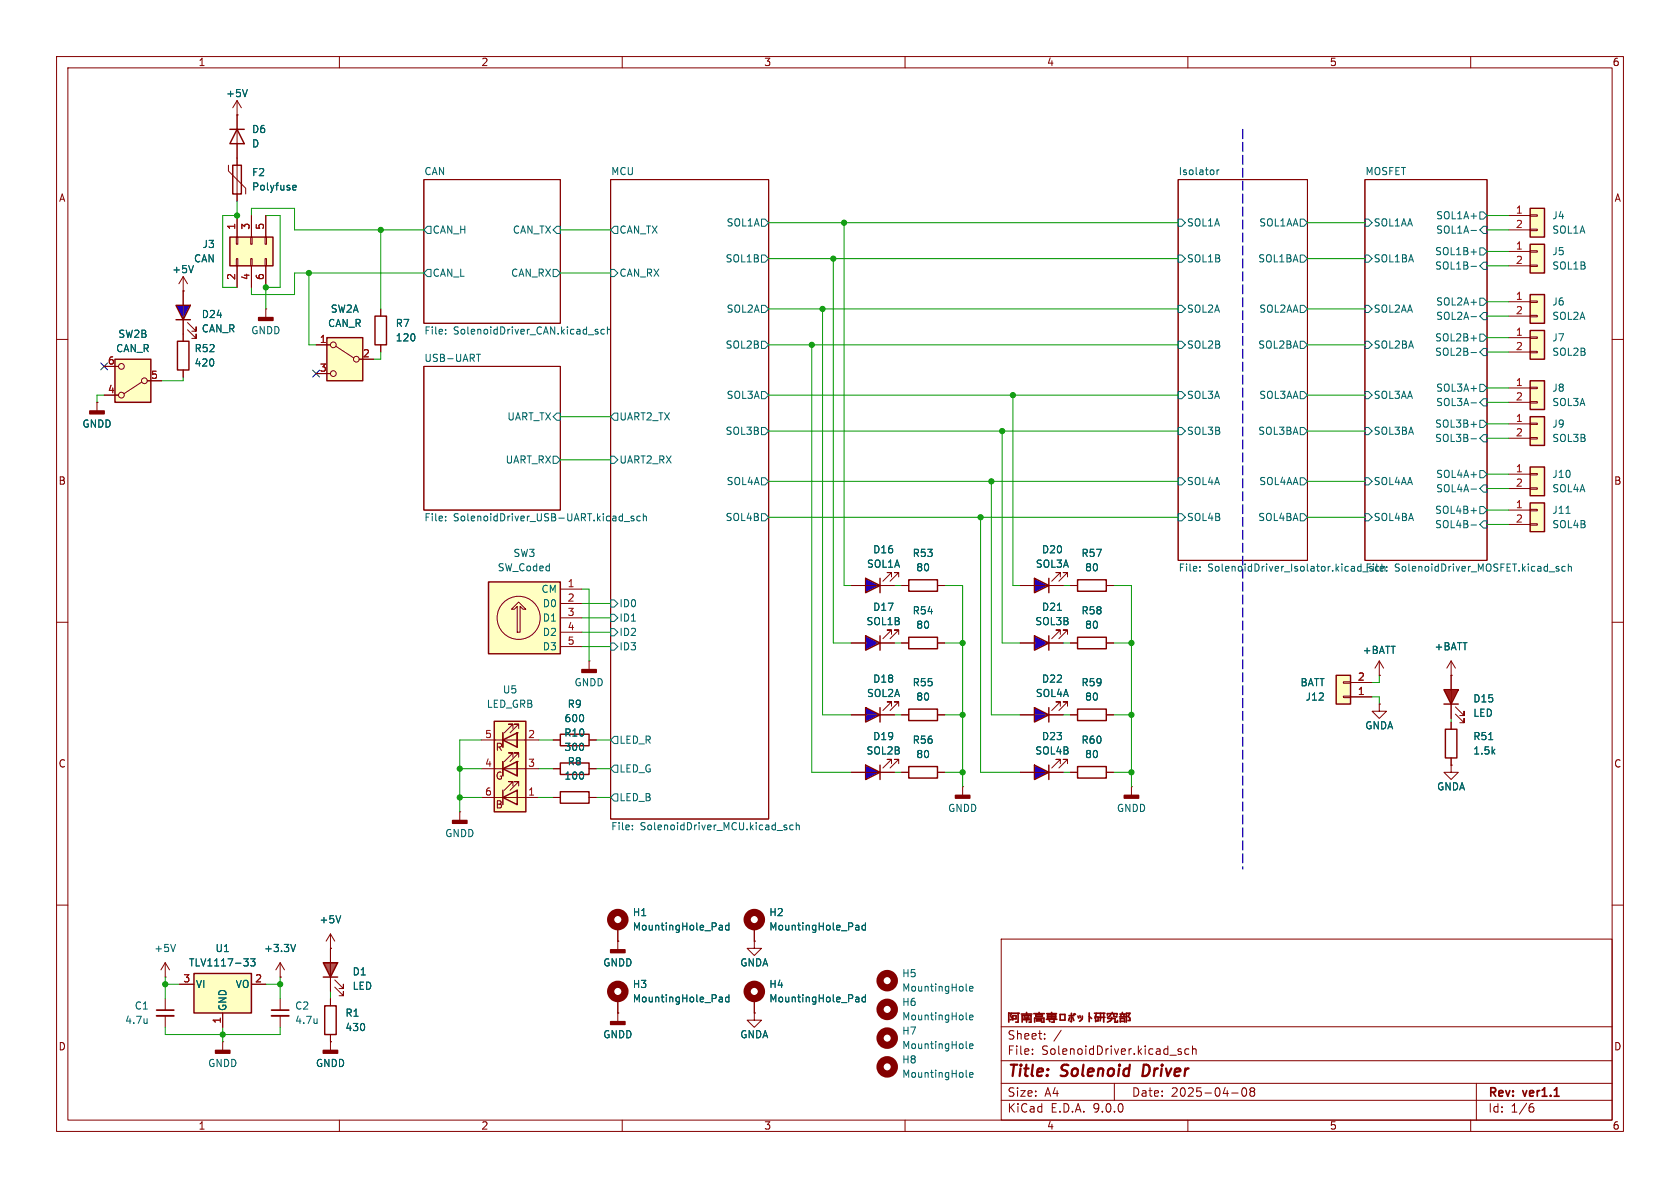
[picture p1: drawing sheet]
<svg xmlns="http://www.w3.org/2000/svg" width="297mm" height="210mm" viewBox="0 0 297 210" stroke-linecap="round" stroke-linejoin="round" font-family="sans-serif">
<g fill="none" stroke="#840000" stroke-width=".18">
<path d="M10 10h277v190h-277zM12 12h273v186h-273zM60 10v2M110 10v2M160 10v2M210 10v2M260 10v2M74.9 31.8h24.2v25.4h-24.2zM107.9 31.8h28v113h-28zM208.3 31.8h22.8v67.3h-22.8zM241.3 31.8h21.6v67.3h-21.6zM32.4 59.1v1.2"/>
<path d="M10 60h2M32.4 65.4v1.3M74.9 64.8h24.2v25.4h-24.2zM285 60h2M10 110h2M285 110h2M10 160h2M49.5 172.7h.1M49.5 170.2l-.7 1.3M49.5 170.2l.8 1.3M49.5 170.2v2.5M58.4 167.6h.1"/>
<path d="M58.4 165.1l-.7 1.3M58.4 165.1l.8 1.3M58.4 165.1v2.5M177 166h108v32h-108zM285 160h2M60 198v2M110 198v2M160 198v2M177 194.5h108M177 191.5h108M177 187.5h108M177 181.5h108"/>
<path d="M182.5 186.3v.1M182.5 185.5v.1M184.7 183.6v.1M184.7 182.8v.1M187.6 182.1l-1.3 2M197 191.5v3M208.2 185.7l.7 .4-.2 .3-.5-.1M208.8 185.5l-.3-.1-.3 .2M210 198v2M210.2 185.5l-.5-.1-.2 .3v.4l.1 .2h.6M210.8 185.5l.2-.1 .4 .1 .1 .9M210.8 184.9v1.5"/>
<path d="M217.7 193.2h1.2M219.7 192.4l.2-.1a.81 .81 0 0 1 .6 .6 .81 .81 0 0 1-.3 .8l-.2 .1a.81 .81 0 0 1-.3-1.4zM221.2 192.9l-.2-.2 .2-.4 .5 .1 .1 .2-.3 .3M221.2 192.9l-.2 .3v.5l.2 .1 .5-.1 .1-.2-.1-.4-.2-.2M221.2 192.9h.3M260 198v2M261 191.5v6.5M270.6 195.7h.4l.2 .3-.1 .5-.5 .1M271 195.1l-.4 .1"/>
</g>
<path d="M202.2 188.2l-.2 2h.4" fill="none" stroke="#840000" stroke-width=".4"/>
<g fill="none" stroke="#840000" stroke-width=".3">
<path d="M178.3 179v1.7M178.3 179.1h.5l-.2 .4M178.7 179.6l.1 .4M179 179.1h1.2M180 179.1v1.6h-.4M180.6 179.3h1.8M181 180h1M181.1 179.7l.1 .1M181.5 179v.5M181.5 180v.7M181.8 179.7l-.1 .3M182.8 179.2h1.8"/>
<path d="M183.1 179.4h1.2v.3h-1.2zM183.7 179v.2M185.1 179.2h1.7M185.2 179.4h1.4v.6h-1.4zM185.2 179.7h1.4M185.9 179v1M186.3 180v.7h-.4M187.4 179.3h.9v1h-.9zM189 179.5h.8M189.1 179.8l-.2 .6M189.4 179.1v1.5l-.2-.1M189.6 179.8l.2 .6"/>
<path d="M189.8 179.3l.1 .1M190 179.2l.1 .1M190.6 179.6l.1 .4M190.9 179.5l.1 .4M191.3 179.6a.77 .77 0 0 1-.5 .9M192.6 179.7l.4 .3M192.6 179v1.6M193.5 179.1h.7M193.6 179.8h.5v.7h-.4M193.7 179.5v1.1M193.8 179.1l-.2 .9M194.3 179.8h1"/>
<path d="M194.3 179.1h1M194.6 179.1l-.1 1.4M195.1 179.1v1.6M196.4 179.2l-.3 .5-.3 .1M196.6 179.8l-.1 .5-.7 .4M196.6 179v.2M196.9 179.2v.5l.5 .1v-.2M197.5 179.4v-.2h-1.7v.3M197.9 179.8h1.1M198 179.3h.9M198.1 179.4l.1 .2M198.4 179v.3"/>
<path d="M198.8 179.3l-.2 .4M178.6 180.3h.2M179.1 180.1h.5v-.6h-.5v.8M180.7 180.7v-1.2h1.6v1.2h-.4M180.9 180.3h1.2M182.9 180.7v-.7h1.7v.7h-.5M183.3 180.2h.8v.3h-.8zM185 180.2h1.8M185.5 180.4l.1 .2M195.8 180h1.3v.7M197.6 180.4v.3h-.5M198.1 180.7v-.7h.7v.7"/>
<path d="M198.1 180.5h.7M199.4 180.4h.4l-.1-.5-.3-.2 .4-.6h-.7v1.6"/>
</g>
<g fill="none" stroke="#006464" stroke-width=".18">
<path d="M134.6 38.7h.7l.6 .7-.6 .6h-.7zM208.3 38.7h.6l.6 .7-.6 .6h-.6zM215.2 30v.9M215.5 30l-.3 .3M229.9 38.7h.6l.6 .7-.6 .6h-.6zM241.3 38.7h.6l.7 .7-.7 .6h-.6zM261.6 37.5h.7l.6 .6-.6 .6h-.7zM75.6 40h.6v1.3h-.6l-.7-.7zM75.6 47.6h.6v1.3h-.6l-.7-.6zM78.8 58.9v.2M78.8 58.3v.1M97.8 47.6h.6l.7 .7-.7 .6h-.6z"/>
<path d="M98.4 40h.7v1.3h-.7l-.6-.7zM105.3 58.6l.4 .1 .1 .2-.2 .2-.4-.1M105.3 58.3h.4M106.8 58.3l-.3-.1-.3 .3 .2 .5h.4M107.4 58.3l.2-.1 .3 .1v.8M107.4 57.8v1.3M107.9 47.6h.7l.6 .7-.6 .6h-.7zM107.9 40.6l.7-.6h.6v1.3h-.6zM134.6 45.1h.7l.6 .6-.6 .7h-.7zM134.6 54h.7l.6 .6-.6 .6h-.7zM208.3 45.1h.6l.6 .6-.6 .7h-.6zM208.3 54h.6l.6 .6-.6 .6h-.6z"/>
<path d="M229.9 45.1h.6l.6 .6-.6 .7h-.6zM229.9 54h.6l.6 .6-.6 .6h-.6zM241.3 45.1h.6l.7 .6-.7 .7h-.6zM241.3 54h.6l.7 .6-.7 .6h-.6zM260.1 40.7h.9M260.1 44.5h.9M260.1 47.1h.9M260.1 56h.9M260.1 59.8h.9M261.6 43.8h.7l.6 .7-.6 .6h-.7zM261.6 52.7h.7l.6 .6-.6 .7h-.7zM261.6 59.1h.7l.6 .6-.6 .6h-.7z"/>
<path d="M262.3 40h.6v1.3h-.6l-.7-.7zM262.3 46.4h.6v1.2h-.6l-.7-.6zM262.3 55.2h.6v1.3h-.6l-.7-.6zM84.2 62.6h.7M84.6 62.6v1.3M97.8 73.7l.6-.7h.7v1.3h-.7zM108.6 73h.6v1.3h-.6l-.7-.6zM134.6 60.3h.7l.6 .7-.6 .6h-.7zM134.6 69.2h.7l.6 .7-.6 .6h-.7zM134.6 75.6h.7l.6 .6-.6 .6h-.7zM208.3 60.3h.6l.6 .7-.6 .6h-.6zM208.3 69.2h.6l.6 .7-.6 .6h-.6z"/>
<path d="M208.3 75.6h.6l.6 .6-.6 .6h-.6zM229.9 60.3h.6l.6 .7-.6 .6h-.6zM229.9 69.2h.6l.6 .7-.6 .6h-.6zM229.9 75.6h.6l.6 .6-.6 .6h-.6zM241.3 60.3h.6l.7 .7-.7 .6h-.6zM241.3 69.2h.6l.7 .7-.7 .6h-.6zM241.3 75.6h.6l.7 .6-.7 .6h-.6zM260.1 62.3h.9M260.1 71.2h.9M260.1 75h.9M260.1 77.6h.9M261.6 67.9h.7l.6 .7-.6 .6h-.7z"/>
<path d="M261.6 74.3h.7l.6 .6-.6 .7h-.7zM262.3 61.6h.6v1.3h-.6l-.7-.7zM262.3 70.5h.6v1.3h-.6l-.7-.7zM262.3 76.8h.6v1.3h-.6l-.7-.6zM78.8 91.3v.1M78.8 92v.1M97.8 80.6h.6l.7 .7-.7 .6h-.6zM107.9 80.6h.7l.6 .7-.6 .6h-.7zM110.3 92.2h1M112 91.3l-.3-.1-.1 .2v.2l.4 .1v.3h-.4M113.2 91.3l-.4-.1-.2 .3 .1 .5h.5M113.7 91.4l.2-.2 .3 .1 .1 .8"/>
<path d="M113.7 90.8v1.3M134.6 84.5h.7l.6 .6-.6 .6h-.7zM134.6 90.8h.7l.6 .6-.6 .7h-.7zM208.3 84.5h.6l.6 .6-.6 .6h-.6zM208.3 90.8h.6l.6 .6-.6 .7h-.6zM229.9 84.5h.6l.6 .6-.6 .6h-.6zM229.9 90.8h.6l.6 .6-.6 .7h-.6zM241.3 84.5h.6l.7 .6-.7 .6h-.6zM241.3 90.8h.6l.7 .6-.7 .7h-.6zM260.1 86.5h.9M260.1 90.3h.9M260.1 92.8h.9"/>
<path d="M261.6 83.2h.7l.6 .6-.6 .7h-.7zM261.6 89.5h.7l.6 .7-.6 .6h-.7zM262.3 85.7h.6v1.3h-.6l-.7-.6zM262.3 92.1h.6v1.2h-.6l-.7-.6zM277.3 99.7v1.3M107.9 106h.7l.6 .7-.6 .6h-.7zM107.9 108.6h.7l.6 .6-.6 .7h-.7zM107.9 111.1h.7l.6 .7-.6 .6h-.7zM107.9 113.7h.7l.6 .6-.6 .6h-.7zM212.1 100.8v.2M212.1 100.2v.1M245.1 100.8v.2"/>
<path d="M245.1 100.2v.1M275.3 100.5l.3 .1v.2l-.2 .2h-.2M275.3 100.1l.3 .1M276.7 100.2l-.3-.1-.3 .3 .1 .5h.5M277.3 100.2l.1-.1 .3 .1 .1 .8M107.9 135.9l.7-.6h.6v1.2h-.6zM108.6 130.2h.6v1.2h-.6l-.7-.6zM107.9 141l.7-.7h.6v1.3h-.6zM111.8 146.6v.1M111.8 145.9v.1M138.6 146.1l.5 .3-.1 .3-.4-.1M139.1 145.9l-.3-.1-.2 .2"/>
<path d="M140.2 145.9l-.3-.1-.3 .3 .1 .5h.5M140.8 146l.1-.2 .4 .1v.8M140.8 145.4v1.3M52.3 166.9l-.5 1.3M60.2 161.9l-.4 1.2"/>
</g>
<path d="M31.4 60.3h2v5.1h-2z" fill="none" stroke="#840000" stroke-width=".25"/>
<path d="M20.3 63.5h6.4v7.6h-6.4z" fill="#ffffc2"/>
<g fill="none" stroke="#840000" stroke-width=".18">
<path d="M17.1 71.1h.1M17.1 71.1v1.5M18.4 69.9h2.6M18.4 64.8h2.6M25 67.6l-3.1 2M26 67.3h2.6M109.2 166.4h.1M109.2 166.4v1.5"/>
<circle cx="21.5" cy="64.8" r=".51"/>
<circle cx="21.5" cy="69.9" r=".51"/>
<circle cx="25.5" cy="67.3" r=".51"/>
</g>
<path d="M20.3 63.5h6.4v7.6h-6.4z" fill="none" stroke="#840000" stroke-width=".25"/>
<g fill="#840000" stroke="#840000" stroke-width=".25">
<path d="M15.9 72.6h2.5v.6h-2.5z"/>
<path d="M107.9 167.9h2.6v.5h-2.6z"/>
</g>
<path d="M57.1 170.2h2.6l-1.3 2.5z" fill="#ee7800"/>
<path d="M58.4 167.6v7.7M59.2 174.5l1.5 1.5v-.7v.7h-.8M59.2 173.2l1.5 1.6v-.8v.8h-.8" fill="none" stroke="#840000" stroke-width=".18"/>
<path d="M57.1 170.2h2.6l-1.3 2.5zM57.1 172.7h2.6" fill="none" stroke="#840000" stroke-width=".25"/>
<path d="M86.4 102.9h12.7v12.7h-12.7z" fill="#ffffc2"/>
<path d="M86.4 102.9h12.7v12.7h-12.7z" fill="none" stroke="#840000" stroke-width=".25"/>
<g fill="none" stroke="#840000" stroke-width=".18">
<path d="M90.4 107.7l1.3-1.3 1.3 1.3h-.5l-.6-.5v4.6h-.5v-4.6l-.5 .5zM99.1 104.1h3.8M99.1 106.7h3.8M99.1 109.2h3.8M99.1 111.8h3.8M99.1 114.3h3.8"/>
<circle cx="91.7" cy="109.2" r="3.8"/>
</g>
<path d="M182.9 135.3l2.5 1.2-2.5 1.3z" fill="#00f"/>
<path d="M170.2 139.1h.1M170.2 139.1v1.5M180.3 136.5h7.7M187.5 135v-.8h-.8h.8l-1.6 1.6M188.7 135v-.8h-.7h.7l-1.5 1.6M29.2 172.7h.1M29.2 170.2l-.8 1.3M29.2 170.2l.8 1.3M29.2 170.2v2.5" fill="none" stroke="#840000" stroke-width=".18"/>
<path d="M182.9 135.3l2.5 1.2-2.5 1.3zM185.4 135.3v2.5" fill="none" stroke="#840000" stroke-width=".25"/>
<path d="M168.9 140.6h2.5v.5h-2.5z" fill="#840000" stroke="#840000" stroke-width=".25"/>
<path d="M31 166.9l-.4 1.3" fill="none" stroke="#006464" stroke-width=".18"/>
<path d="M34.3 172.1h10.1v7h-10.1z" fill="#ffffc2"/>
<path d="M34.3 172.1h10.1v7h-10.1z" fill="none" stroke="#840000" stroke-width=".25"/>
<path d="M47 54.6h.1M47 54.6v1.5M31.7 174h2.6M39.4 179.1v2.5M44.4 174h2.6M109.2 179.1h.1M109.2 163.8v2.6M109.2 179.1v1.5M133.3 176.5v2.6" fill="none" stroke="#840000" stroke-width=".18"/>
<g fill="none" stroke="#006464" stroke-width=".18">
<path d="M43.1 169.5h.8l-.4 .5 .3 .1 .1 .4-.3 .3h-.3M44.3 169.5h.8l-.4 .5 .3 .1v.5l-.2 .2-.5-.2M127.3 163.6h.4v.8M127.7 164.3l-.4 .1M127.7 163.9h-.4M128.9 163.6h-.4l-.2 .2 .1 .5h.5M128.9 163.1v1.3M151.4 176.3h.4v.8M151.8 177l-.4 .1M151.8 176.6h-.4M153 176.3h-.4l-.2 .2 .1 .5h.5M153 175.8v1.3"/>
<path d="M170.8 190.3l.2 .1M170.8 185.2l.2 .2M171.4 190l.6-.1v-.2l-.4-.1-.2 .2 .1 .6h.5M171.4 184.9l.6-.1v-.2l-.4-.1-.2 .2 .1 .6h.5"/>
</g>
<g fill="none" stroke="#840000" stroke-width="1.3">
<circle cx="109.2" cy="162.6" r="1.27"/>
<circle cx="133.3" cy="175.3" r="1.27"/>
<circle cx="156.8" cy="188.6" r="1.27"/>
<circle cx="156.8" cy="183.5" r="1.27"/>
</g>
<g fill="#840000" stroke="#840000" stroke-width=".25">
<path d="M107.9 180.6h2.6v.5h-2.6z"/>
<path d="M45.7 56.1h2.6v.5h-2.6z"/>
</g>
<path d="M87.4 127.5h5.6v16h-5.6z" fill="#ffffc2"/>
<path d="M87.4 127.5h5.6v16h-5.6zM88.9 130.8l2.5-1.3v2.6zM88.9 135.9l2.5-1.3v2.6zM88.9 129.5v2.6M88.9 134.6v2.6M88.9 139.7v2.5M88.9 141l2.5-1.3v2.5z" fill="none" stroke="#840000" stroke-width=".25"/>
<g fill="none" stroke="#840000" stroke-width=".18">
<path d="M32.4 51.4h.1M32.4 48.9l-.8 1.3M32.4 48.9l.7 1.3M32.4 48.9v2.5M85.1 130.8h10.1M85.1 135.9h10.1M88.9 129.5v2.6M88.9 134.6v2.6M90.7 128.8v-.8h-.8h.8l-1.5 1.5M90.7 133.9v-.8h-.8h.8l-1.5 1.5M90.7 138.9v-.7h-.8h.8l-1.5 1.5M91.4 129.5h.1"/>
<path d="M91.4 129.5v2.6zM91.4 134.6h.1M91.4 134.6v2.6zM91.7 128.8v-.8h-.8h.8l-1.5 1.5M91.7 133.9v-.8h-.8h.8l-1.5 1.5M91.7 138.9v-.7h-.8h.8l-1.5 1.5M85.1 141h10.1M133.3 166.4v1.2h1.3l-1.3 1.3-1.2-1.3h1.2M133.3 166.4h.1"/>
</g>
<circle cx="156.8" cy="173.4" r="1.27" fill="none" stroke="#840000" stroke-width="1.3"/>
<path d="M34.2 46.9l-.4 1.3M170.8 175l.2 .2M171.4 174.8l.6-.1v-.3h-.4l-.2 .1 .1 .6h.5" fill="none" stroke="#006464" stroke-width=".18"/>
<path d="M40.6 41.9h7.7v5.1h-7.7z" fill="#ffffc2"/>
<path d="M40.6 41.9h7.7v5.1h-7.7z" fill="none" stroke="#840000" stroke-width=".25"/>
<path d="M41.9 38.1v3.8M44.4 38.1v3.8M47 38.1v3.8M41.8 41.9h.2v1.3h-.2zM41.8 45.7h.2v1.3h-.2zM41.9 47v3.8M44.3 41.9h.3v1.3h-.3zM44.3 45.7h.3v1.3h-.3zM44.4 47v3.8M46.9 41.9h.2v1.3h-.2zM46.9 45.7h.2v1.3h-.2zM47 47v3.8" fill="none" stroke="#840000" stroke-width=".18"/>
<path d="M31.1 54h2.6l-1.3 2.5z" fill="#00f"/>
<g fill="none" stroke="#840000" stroke-width=".18">
<path d="M41.9 17.8v17.8M41.9 17.8l-.8 1.3M41.9 17.8l.8 1.3M40.4 29.2v1l3 3.1v1M41.9 20.3h.1M32.4 51.4v7.7M33.1 58.3l1.6 1.5v-.7v.7h-.8M33.1 57l1.6 1.5v-.7v.7h-.8M97.8 130.8h1.3M104.1 130.8h1.3M243.8 124.5v1.2h1.3l-1.3 1.3-1.2-1.3h1.2M243.8 124.5h.1"/>
<path d="M81.3 143.5h.1M81.3 143.5v1.5M97.8 141h1.3M104.1 141h1.3M133.3 163.8v2.6"/>
</g>
<path d="M40.6 22.9h2.6M41.1 29.2h1.6v5.1h-1.6zM41.9 22.9l1.3 2.5h-2.6zM31.1 54h2.6l-1.3 2.5zM31.1 56.5h2.6M99.1 129.8h5v2h-5zM99.1 140h5v2h-5z" fill="none" stroke="#840000" stroke-width=".25"/>
<path d="M43.7 15.8l-.4 1.3M51.8 33.4l.1 .2 .4-.1M51.8 32.9l.1-.1h.3l.2 .1v.2l-.6 .1M151.4 163.6h.4v.8M151.8 164.3l-.4 .1M151.8 163.9h-.4M153 163.6h-.4l-.2 .2 .1 .5h.5M153 163.1v1.3M171.4 179.9l.6-.2v-.2l-.4-.1-.2 .2 .1 .6h.5M170.8 180.1l.2 .2" fill="none" stroke="#006464" stroke-width=".18"/>
<g fill="none" stroke="#840000" stroke-width="1.3">
<circle cx="133.3" cy="162.6" r="1.27"/>
<circle cx="156.8" cy="178.4" r="1.27"/>
</g>
<path d="M80 145h2.5v.5h-2.5z" fill="#840000" stroke="#840000" stroke-width=".25"/>
<path d="M57.8 59.7h6.3v7.6h-6.3z" fill="#ffffc2"/>
<g fill="none" stroke="#840000" stroke-width=".18">
<path d="M67.3 54.6v1.3M55.9 61h2.5M55.9 66h2.5M59.4 61.2l3.1 2M63.5 63.5h2.5M67.3 61v1.2M104.1 116.8h.1M104.1 116.8v1.6M97.8 135.9h1.3M104.1 135.9h1.3M189.2 136.5h1.3M189.2 126.4h1.3"/>
<path d="M195.6 136.5h1.2M195.6 126.4h1.2M200 139.1h.1M200 139.1v1.5M29.2 176.5v2.1M29.2 179.6v2M49.5 176.5v2.1M49.5 179.6v2M58.4 176.5v1.3M133.3 179.1v1.2h1.3l-1.3 1.3-1.2-1.3h1.2M133.3 179.1h.1M58.4 184.2h.1"/>
<path d="M58.4 182.9v2.8"/>
<circle cx="58.9" cy="66" r=".51"/>
<circle cx="58.9" cy="61" r=".51"/>
<circle cx="63" cy="63.5" r=".51"/>
</g>
<path d="M57.8 59.7h6.3v7.6h-6.3zM66.3 55.9h2v5.1h-2zM99.1 134.9h5v2h-5zM190.5 135.5h5.1v2h-5.1zM190.5 125.3h5.1v2.1h-5.1zM57.4 177.8h2v5.1h-2z" fill="none" stroke="#840000" stroke-width=".25"/>
<path d="M27.7 178.6h3M48 178.6h3.1" fill="none" stroke="#840000" stroke-width=".3"/>
<path d="M27.7 179.6h3M48 179.6h3.1" fill="none" stroke="#840000" stroke-width=".33"/>
<path d="M26 180.1v.8M26 180.8l-.1 .1M56.1 180.1v.8M56.1 180.8l-.1 .1" fill="none" stroke="#006464" stroke-width=".18"/>
<g fill="#840000" stroke="#840000" stroke-width=".25">
<path d="M57.1 185.7h2.6v.5h-2.6z"/>
<path d="M102.9 118.4h2.5v.5h-2.5z"/>
<path d="M198.8 140.6h2.5v.5h-2.5z"/>
</g>
<path d="M182.9 125.1l2.5 1.3-2.5 1.2z" fill="#00f"/>
<path d="M180.3 126.4h7.7M187.5 124.8v-.7h-.8h.8l-1.6 1.5M188.7 124.8v-.7h-.7h.7l-1.5 1.5" fill="none" stroke="#840000" stroke-width=".18"/>
<path d="M182.9 125.1l2.5 1.3-2.5 1.2zM185.4 125.1v2.5" fill="none" stroke="#840000" stroke-width=".25"/>
<path d="M182.9 102.2l2.5 1.3-2.5 1.3z" fill="#00f"/>
<path d="M180.3 103.5h7.7M187.5 102v-.8h-.8h.8l-1.6 1.5M188.7 102v-.8h-.7h.7l-1.5 1.5" fill="none" stroke="#840000" stroke-width=".18"/>
<path d="M182.9 102.2l2.5 1.3-2.5 1.3zM185.4 102.2v2.6" fill="none" stroke="#840000" stroke-width=".25"/>
<path d="M182.9 112.4l2.5 1.3-2.5 1.2z" fill="#00f"/>
<path d="M180.3 113.7h7.7M187.5 112.1v-.7h-.8h.8l-1.6 1.5M188.7 112.1v-.7h-.7h.7l-1.5 1.5M189.2 113.7h1.3M189.2 103.5h1.3M195.6 113.7h1.2M195.6 103.5h1.2M39.4 184.2h.1M39.4 184.2v1.5" fill="none" stroke="#840000" stroke-width=".18"/>
<path d="M182.9 112.4l2.5 1.3-2.5 1.2zM185.4 112.4v2.5M190.5 102.5h5.1v2h-5.1zM190.5 112.6h5.1v2.1h-5.1z" fill="none" stroke="#840000" stroke-width=".25"/>
<path d="M186.9 107.9h.8" fill="none" stroke="#006464" stroke-width=".18"/>
<path d="M38.1 185.7h2.5v.5h-2.5z" fill="#840000" stroke="#840000" stroke-width=".25"/>
<path d="M270.5 52.1h2.5v5.1h-2.5z" fill="#ffffc2"/>
<path d="M270.5 52.1h2.5v5.1h-2.5z" fill="none" stroke="#840000" stroke-width=".25"/>
<path d="M266.7 53.3h3.8M266.7 55.9h3.8M270.5 53.2h1.3v.3h-1.3zM270.5 55.8h1.3v.2h-1.3z" fill="none" stroke="#840000" stroke-width=".18"/>
<path d="M270.5 58.4h2.5v5.1h-2.5z" fill="#ffffc2"/>
<path d="M270.5 58.4h2.5v5.1h-2.5z" fill="none" stroke="#840000" stroke-width=".25"/>
<path d="M266.7 59.7h3.8M270.5 59.6h1.3v.2h-1.3zM266.7 62.2h3.8M270.5 62.1h1.3v.3h-1.3zM109.2 176.5v2.6" fill="none" stroke="#840000" stroke-width=".18"/>
<circle cx="109.2" cy="175.3" r="1.27" fill="none" stroke="#840000" stroke-width="1.3"/>
<path d="M127.3 176.3h.4v.8M127.7 177l-.4 .1M127.7 176.6h-.4M128.9 176.3h-.4l-.2 .2 .1 .5h.5M128.9 175.8v1.3" fill="none" stroke="#006464" stroke-width=".18"/>
<path d="M270.5 67.3h2.5v5.1h-2.5z" fill="#ffffc2"/>
<path d="M270.5 67.3h2.5v5.1h-2.5z" fill="none" stroke="#840000" stroke-width=".25"/>
<path d="M266.7 68.6h3.8M266.7 71.1h3.8M270.5 68.5h1.3v.2h-1.3zM270.5 71h1.3v.2h-1.3z" fill="none" stroke="#840000" stroke-width=".18"/>
<path d="M270.5 73.7h2.5v5h-2.5z" fill="#ffffc2"/>
<path d="M270.5 73.7h2.5v5h-2.5z" fill="none" stroke="#840000" stroke-width=".25"/>
<path d="M266.7 74.9h3.8M266.7 77.5h3.8M270.5 74.8h1.3v.3h-1.3zM270.5 77.3h1.3v.3h-1.3z" fill="none" stroke="#840000" stroke-width=".18"/>
<path d="M270.5 82.6h2.5v5h-2.5z" fill="#ffffc2"/>
<path d="M270.5 82.6h2.5v5h-2.5z" fill="none" stroke="#840000" stroke-width=".25"/>
<path d="M266.7 83.8h3.8M266.7 86.4h3.8M270.5 83.7h1.3v.2h-1.3zM270.5 86.2h1.3v.3h-1.3z" fill="none" stroke="#840000" stroke-width=".18"/>
<path d="M270.5 88.9h2.5v5.1h-2.5z" fill="#ffffc2"/>
<path d="M270.5 88.9h2.5v5.1h-2.5z" fill="none" stroke="#840000" stroke-width=".25"/>
<path d="M266.7 90.2h3.8M266.7 92.7h3.8M270.5 90h1.3v.3h-1.3zM270.5 92.6h1.3v.2h-1.3z" fill="none" stroke="#840000" stroke-width=".18"/>
<path d="M276.9 90.7h.7" fill="none" stroke="#006464" stroke-width=".18"/>
<path d="M270.5 36.8h2.5v5.1h-2.5z" fill="#ffffc2"/>
<path d="M270.5 36.8h2.5v5.1h-2.5z" fill="none" stroke="#840000" stroke-width=".25"/>
<path d="M266.7 38.1h3.8M270.5 38h1.3v.2h-1.3zM266.7 40.6h3.8M270.5 40.5h1.3v.3h-1.3z" fill="none" stroke="#840000" stroke-width=".18"/>
<path d="M270.5 43.2h2.5v5.1h-2.5z" fill="#ffffc2"/>
<path d="M270.5 43.2h2.5v5.1h-2.5zM160.7 135.5h5v2h-5zM160.7 125.3h5v2.1h-5z" fill="none" stroke="#840000" stroke-width=".25"/>
<path d="M266.7 44.5h3.8M266.7 47h3.8M270.5 44.3h1.3v.3h-1.3zM270.5 46.9h1.3v.2h-1.3zM159.4 136.5h1.3M159.4 126.4h1.3M165.7 136.5h1.3M165.7 126.4h1.3" fill="none" stroke="#840000" stroke-width=".18"/>
<path d="M153 135.3l2.6 1.2-2.6 1.3z" fill="#00f"/>
<path d="M150.5 136.5h7.6M157.6 135v-.8h-.8h.8l-1.5 1.6M158.9 135v-.8h-.8h.8l-1.5 1.6" fill="none" stroke="#840000" stroke-width=".18"/>
<path d="M153 135.3l2.6 1.2-2.6 1.3zM155.6 135.3v2.5" fill="none" stroke="#840000" stroke-width=".25"/>
<path d="M153 125.1l2.6 1.3-2.6 1.2z" fill="#00f"/>
<path d="M150.5 126.4h7.6M157.6 124.8v-.7h-.8h.8l-1.5 1.5M158.9 124.8v-.7h-.8h.8l-1.5 1.5" fill="none" stroke="#840000" stroke-width=".18"/>
<path d="M153 125.1l2.6 1.3-2.6 1.2zM155.6 125.1v2.5" fill="none" stroke="#840000" stroke-width=".25"/>
<path d="M153 102.2l2.6 1.3-2.6 1.3z" fill="#00f"/>
<path d="M150.5 103.5h7.6M157.6 102v-.8h-.8h.8l-1.5 1.5M158.9 102v-.8h-.8h.8l-1.5 1.5M159.4 103.5h1.3M165.7 103.5h1.3" fill="none" stroke="#840000" stroke-width=".18"/>
<path d="M153 102.2l2.6 1.3-2.6 1.3zM155.6 102.2v2.6M160.7 102.5h5v2h-5z" fill="none" stroke="#840000" stroke-width=".25"/>
<path d="M153 112.4l2.6 1.3-2.6 1.2z" fill="#00f"/>
<path d="M150.5 113.7h7.6M157.6 112.1v-.7h-.8h.8l-1.5 1.5M158.9 112.1v-.7h-.8h.8l-1.5 1.5M159.4 113.7h1.3M165.7 113.7h1.3" fill="none" stroke="#840000" stroke-width=".18"/>
<path d="M153 112.4l2.6 1.3-2.6 1.2zM155.6 112.4v2.5M160.7 112.6h5v2.1h-5z" fill="none" stroke="#840000" stroke-width=".25"/>
<path d="M255.3 121.9h2.5l-1.3 2.6z" fill="#f00"/>
<g fill="none" stroke="#840000" stroke-width=".18">
<path d="M243.8 119.4h.1M243.8 116.8l-.7 1.3M243.8 116.8l.8 1.3M243.8 116.8v2.6M256.5 119.4h.1M256.5 116.8v10.2M256.5 116.8l-.7 1.3M256.5 116.8l.8 1.3M256.5 135.3v1.2h1.3l-1.3 1.3-1.2-1.3h1.2M256.5 135.3h.1M256.5 127.6v1.3M256.5 134v1.3"/>
<path d="M257.3 126.2l1.5 1.6v-.8v.8h-.7M257.3 125l1.5 1.5v-.8v.8h-.7"/>
</g>
<path d="M255.3 121.9h2.5l-1.3 2.6zM255.3 124.5h2.5M255.5 128.9h2.1v5.1h-2.1z" fill="none" stroke="#840000" stroke-width=".25"/>
<path d="M263.2 130.8h.7" fill="none" stroke="#006464" stroke-width=".18"/>
<path d="M236.2 119.4h2.6v5.1h-2.6z" fill="#ffffc2"/>
<path d="M236.2 119.4h2.6v5.1h-2.6z" fill="none" stroke="#840000" stroke-width=".25"/>
<g fill="none" stroke="#840000" stroke-width=".18">
<path d="M41.9 20.3h.1M41.9 20.3v2.6M41.9 25.4v3.8M41.9 34.3v1.3M41.9 38.1v3.8M44.4 38.1v3.8M47 38.1v3.8M32.4 51.4h.1M32.4 51.4v2.6M32.4 56.5v3.8M41.9 47v3.8M44.4 47v3.8"/>
<path d="M47 47v3.8M67.3 54.6v1.3M17.1 71.1h.1M18.4 69.9h2.6M18.4 64.8h2.6M26 67.3h2.6M32.4 65.4v1.3M55.9 61h2.5M55.9 66h2.5M63.5 63.5h2.5M67.3 61v1.2M150.5 103.5h2.5"/>
<path d="M150.5 113.7h2.5M155.6 103.5h2.5M155.6 113.7h2.5M159.4 103.5h1.3M159.4 113.7h1.3M165.7 103.5h1.3M165.7 113.7h1.3M180.3 103.5h2.6M180.3 113.7h2.6M185.4 103.5h2.6M185.4 113.7h2.6M189.2 103.5h1.3"/>
<path d="M189.2 113.7h1.3M195.6 103.5h1.2M195.6 113.7h1.2M243.8 119.4h.1M256.5 119.4h.1M256.5 119.4v2.5M97.8 130.8h1.3M97.8 135.9h1.3M104.1 130.8h1.3M104.1 135.9h1.3M150.5 136.5h2.5M150.5 126.4h2.5"/>
<path d="M155.6 136.5h2.5M155.6 126.4h2.5M159.4 136.5h1.3M159.4 126.4h1.3M165.7 136.5h1.3M165.7 126.4h1.3M180.3 136.5h2.6M180.3 126.4h2.6M185.4 136.5h2.6M185.4 126.4h2.6M189.2 136.5h1.3M189.2 126.4h1.3"/>
<path d="M195.6 136.5h1.2M195.6 126.4h1.2M237.5 123.1h1.3v.2h-1.3zM237.5 120.5h1.3v.3h-1.3zM238.8 123.2h3.8M238.8 120.7h3.8M243.8 124.5h.1M256.5 135.3h.1M256.5 124.5v2.5M256.5 127.6v1.3M256.5 134v1.3M97.8 141h1.3"/>
<path d="M104.1 141h1.3M31.7 174h2.6M39.4 179.1v2.5M44.4 174h2.6M49.5 172.7h.1M58.4 167.6h.1M58.4 167.6v2.6M58.4 172.7v2.6M58.4 176.5v1.3M109.2 166.4h.1M109.2 179.1h.1M109.2 163.8v2.6"/>
<path d="M109.2 176.5v2.6M133.3 166.4h.1M133.3 179.1h.1M133.3 163.8v2.6M133.3 176.5v2.6M58.4 184.2h.1M58.4 182.9v1.3"/>
</g>
<path d="M219.7 22.9v130.8" fill="none" stroke="#0000c2" stroke-width=".18" stroke-dasharray="1.7 .6"/>
<g fill="none" stroke="#009600" stroke-width=".18">
<path d="M41.9 35.6v2.5h-2.5v12.7h2.5M44.4 38.1v-1.3h7.7v3.8h22.8M47 38.1h2.5v12.7h-2.5v3.8M135.9 39.4h72.4M149.2 39.4v64.1h1.3M231.1 39.4h10.2M262.9 38.1h3.8M54.6 48.3v12.7h1.3M67.3 40.6v14M74.9 48.3h-22.8v3.8h-7.7v-1.3M99.1 40.6h8.8M99.1 48.3h8.8"/>
<path d="M135.9 45.7h72.4M135.9 54.6h72.4M145.4 54.6v71.8h5.1M147.3 45.7v68h3.2M231.1 45.7h10.2M231.1 54.6h10.2M262.9 40.6h3.8M262.9 55.9h3.8M262.9 59.7h3.8M262.9 47h3.8M262.9 53.3h3.8M262.9 44.5h3.8"/>
<path d="M18.4 69.9h-1.3v1.2M32.4 66.7v.6h-3.8M67.3 62.2v1.3h-1.3M99.1 73.7h8.8M135.9 69.9h72.4M135.9 61h72.4M135.9 76.2h72.4M143.5 61v75.5h7M177.2 76.2v37.5h3.1M179.1 69.9v33.6h1.2M231.1 69.9h10.2M231.1 61h10.2"/>
<path d="M231.1 76.2h10.2M262.9 62.2h3.8M262.9 68.6h3.8M262.9 77.5h3.8M262.9 71.1h3.8M262.9 74.9h3.8M99.1 81.3h8.8M135.9 91.4h72.4M135.9 85.1h72.4M173.4 91.4v45.1h6.9M175.3 85.1v41.3h5M231.1 91.4h10.2"/>
<path d="M231.1 85.1h10.2M262.9 86.4h3.8M262.9 90.2h3.8M262.9 83.8h3.8M262.9 92.7h3.8M102.9 104.1h1.2v12.7M102.9 106.7h5M102.9 109.2h5M102.9 114.3h5M102.9 111.8h5M158.1 113.7h1.3M158.1 103.5h1.3"/>
<path d="M167 113.7h3.2M167 103.5h3.2v35.6M188 113.7h1.2M188 103.5h1.2M196.8 103.5h3.2v35.6M196.8 113.7h3.2M243.8 119.4v1.3h-1.2M81.3 135.9h3.8M85.1 130.8h-3.8v12.7M95.2 135.9h2.6M95.2 130.8h2.6M105.4 135.9h2.5"/>
<path d="M105.4 130.8h2.5M158.1 126.4h1.3M158.1 136.5h1.3M167 126.4h3.2M167 136.5h3.2M188 126.4h1.2M188 136.5h1.2M196.8 126.4h3.2M196.8 136.5h3.2M242.6 123.2h1.2v1.3M256.5 127v.6M81.3 141h3.8"/>
<path d="M95.2 141h2.6M105.4 141h2.5M29.2 172.7v3.8M29.2 174h2.5M47 174h2.5M49.5 172.7v3.8M58.4 175.3v1.2M29.2 181.6v1.3h20.3v-1.3M39.4 181.6v2.6"/>
</g>
<path d="M17.8 64.2l1.2 1.2M19 64.2l-1.2 1.2M55.3 65.4l1.2 1.2M56.5 65.4l-1.2 1.2" fill="none" stroke="#000084" stroke-width=".18"/>
<g fill="none" stroke="#006464" stroke-width=".18">
<path d="M43.7 15.8l-.4 1.3M51.8 33.4l.1 .2 .4-.1M51.8 32.9l.1-.1h.3l.2 .1v.2l-.6 .1M34.2 46.9l-.4 1.3M186.9 107.9h.8M263.2 130.8h.7M43.1 169.5h.8l-.4 .5 .3 .1 .1 .4-.3 .3h-.3M44.3 169.5h.8l-.4 .5 .3 .1v.5l-.2 .2-.5-.2M52.3 166.9l-.5 1.3M60.2 161.9l-.4 1.2M127.3 163.6h.4v.8M127.3 176.3h.4v.8"/>
<path d="M127.7 177l-.4 .1M127.7 176.6h-.4M127.7 164.3l-.4 .1M127.7 163.9h-.4M128.9 176.3h-.4l-.2 .2 .1 .5h.5M128.9 163.1v1.3M128.9 175.8v1.3M128.9 163.6h-.4l-.2 .2 .1 .5h.5M151.4 176.3h.4v.8M151.4 163.6h.4v.8M151.8 177l-.4 .1M151.8 176.6h-.4"/>
<path d="M151.8 164.3l-.4 .1M151.8 163.9h-.4M153 176.3h-.4l-.2 .2 .1 .5h.5M153 163.6h-.4l-.2 .2 .1 .5h.5M153 163.1v1.3M153 175.8v1.3"/>
</g>
<g fill="#009600" stroke="#009600" stroke-width=".18">
<circle cx="41.9" cy="38.1" r=".46"/>
<circle cx="47" cy="50.8" r=".46"/>
<circle cx="81.3" cy="135.9" r=".46"/>
<circle cx="81.3" cy="141" r=".46"/>
<circle cx="29.2" cy="174" r=".46"/>
<circle cx="49.5" cy="174" r=".46"/>
<circle cx="39.4" cy="182.9" r=".46"/>
<circle cx="67.3" cy="40.6" r=".46"/>
<circle cx="147.3" cy="45.7" r=".46"/>
<circle cx="149.2" cy="39.4" r=".46"/>
<circle cx="145.4" cy="54.6" r=".46"/>
<circle cx="54.6" cy="48.3" r=".46"/>
<circle cx="200" cy="136.5" r=".46"/>
<circle cx="200" cy="113.7" r=".46"/>
<circle cx="200" cy="126.4" r=".46"/>
<circle cx="179.1" cy="69.9" r=".46"/>
<circle cx="143.5" cy="61" r=".46"/>
<circle cx="177.2" cy="76.2" r=".46"/>
<circle cx="175.3" cy="85.1" r=".46"/>
<circle cx="173.4" cy="91.4" r=".46"/>
<circle cx="170.2" cy="113.7" r=".46"/>
<circle cx="170.2" cy="126.4" r=".46"/>
<circle cx="170.2" cy="136.5" r=".46"/>
</g>
<g font-size="2.8" fill="#840000">
<text x="178" y="190.9">Title:</text>
<text x="187.7" y="190.9">Solenoid</text>
<text x="202.8" y="190.9">Driver</text>
</g>
<g font-size="2.1" fill="#840000">
<text x="178" y="184">Sheet:</text>
<text x="178" y="186.7">File:</text>
<text x="184.1" y="186.7">SolenoidDriver.kicad_sch</text>
<text x="178" y="196.9">KiCad</text>
<text x="178" y="194.1">Size:</text>
<text x="184.7" y="194.1">A4</text>
<text x="185.7" y="196.9">E.D.A.</text>
<text x="193.3" y="196.9">9.0.0</text>
<text x="200" y="194.1">Date:</text>
<text x="207" y="194.1">2025-04-08</text>
<text x="263" y="194.3">Rev:</text>
<text x="263" y="196.9">Id:</text>
<text x="267.1" y="196.9">1/6</text>
<text x="269.4" y="194.3">ver1.1</text>
</g>
<g font-size="1.8" fill="#840000">
<text x="35" y="11.9">1</text>
<text x="85" y="11.9">2</text>
<text x="135" y="11.9">3</text>
<text x="185" y="11.9">4</text>
<text x="235" y="11.9">5</text>
<text x="285" y="11.9">6</text>
<text x="10.3" y="35.9">A</text>
<text x="285.3" y="35.9">A</text>
<text x="10.3" y="85.9">B</text>
<text x="285.3" y="85.9">B</text>
<text x="10.3" y="135.9">C</text>
<text x="87.5" y="132.9">R</text>
<text x="285.3" y="135.9">C</text>
<text x="87.5" y="138">G</text>
<text x="87.5" y="143.1">B</text>
<text x="10.3" y="185.9">D</text>
<text x="285.3" y="185.9">D</text>
<text x="35" y="199.9">1</text>
<text x="85" y="199.9">2</text>
<text x="135" y="199.9">3</text>
<text x="185" y="199.9">4</text>
<text x="235" y="199.9">5</text>
<text x="285" y="199.9">6</text>
</g>
<g font-size="1.8" fill="#006464">
<text x="39.9" y="17.4">+5V</text>
<text x="44.5" y="23.7">D6</text>
<text x="44.5" y="26.3">D</text>
<text x="44.5" y="31.3">F2</text>
<text x="44.5" y="33.9">Polyfuse</text>
<text x="74.9" y="31">CAN</text>
<text x="107.9" y="31">MCU</text>
<text x="208.3" y="31">Isolator</text>
<text x="241.3" y="31">MOSFET</text>
<text x="76.4" y="41.5">CAN_H</text>
<text x="90.6" y="41.5">CAN_TX</text>
<text x="109.4" y="41.5">CAN_TX</text>
<text x="128.4" y="40.2">SOL1A</text>
<text x="209.7" y="40.2">SOL1A</text>
<text x="222.5" y="40.2">SOL1AA</text>
<text x="242.8" y="40.2">SOL1AA</text>
<text x="253.8" y="39">SOL1A+</text>
<text x="253.8" y="41.5">SOL1A-</text>
<text x="274.3" y="39">J4</text>
<text x="274.3" y="41.5">SOL1A</text>
<text x="34.2" y="46.6">CAN</text>
<text x="35.7" y="44">J3</text>
<text x="128.2" y="46.6">SOL1B</text>
<text x="209.7" y="46.6">SOL1B</text>
<text x="222.3" y="46.6">SOL1BA</text>
<text x="242.8" y="46.6">SOL1BA</text>
<text x="253.6" y="45.3">SOL1B+</text>
<text x="253.6" y="47.9">SOL1B-</text>
<text x="274.3" y="45.3">J5</text>
<text x="274.3" y="47.9">SOL1B</text>
<text x="30.3" y="48.5">+5V</text>
<text x="76.4" y="49.1">CAN_L</text>
<text x="90.3" y="49.1">CAN_RX</text>
<text x="109.4" y="49.1">CAN_RX</text>
<text x="20.8" y="59.9">SW2B</text>
<text x="35.6" y="59">CAN_R</text>
<text x="35.6" y="56.4">D24</text>
<text x="44.3" y="59.3">GNDD</text>
<text x="57.9" y="58">CAN_R</text>
<text x="58.4" y="55.5">SW2A</text>
<text x="69.9" y="58">R7</text>
<text x="74.9" y="59.5">File:</text>
<text x="80.2" y="59.5">SolenoidDriver_CAN.kicad_sch</text>
<text x="128.4" y="55.5">SOL2A</text>
<text x="209.7" y="55.5">SOL2A</text>
<text x="222.5" y="55.5">SOL2AA</text>
<text x="242.8" y="55.5">SOL2AA</text>
<text x="253.8" y="54.2">SOL2A+</text>
<text x="253.8" y="56.7">SOL2A-</text>
<text x="274.3" y="54.2">J6</text>
<text x="274.3" y="56.7">SOL2A</text>
<text x="20.4" y="62.5">CAN_R</text>
<text x="34.3" y="65">420</text>
<text x="34.3" y="62.5">R52</text>
<text x="69.9" y="60.6">120</text>
<text x="74.9" y="64.1">USB-UART</text>
<text x="128.2" y="61.8">SOL2B</text>
<text x="209.7" y="61.8">SOL2B</text>
<text x="222.3" y="61.8">SOL2BA</text>
<text x="242.8" y="61.8">SOL2BA</text>
<text x="253.6" y="60.6">SOL2B+</text>
<text x="253.6" y="63.1">SOL2B-</text>
<text x="274.3" y="60.6">J7</text>
<text x="274.3" y="63.1">SOL2B</text>
<text x="128.4" y="70.7">SOL3A</text>
<text x="209.7" y="70.7">SOL3A</text>
<text x="222.5" y="70.7">SOL3AA</text>
<text x="242.8" y="70.7">SOL3AA</text>
<text x="253.8" y="69.4">SOL3A+</text>
<text x="253.8" y="72">SOL3A-</text>
<text x="274.3" y="69.4">J8</text>
<text x="274.3" y="72">SOL3A</text>
<text x="14.5" y="75.8">GNDD</text>
<text x="89.6" y="74.5">UART_TX</text>
<text x="109.4" y="74.5">UART2_TX</text>
<text x="128.2" y="77.1">SOL3B</text>
<text x="209.7" y="77.1">SOL3B</text>
<text x="222.3" y="77.1">SOL3BA</text>
<text x="242.8" y="77.1">SOL3BA</text>
<text x="253.6" y="75.8">SOL3B+</text>
<text x="274.3" y="75.8">J9</text>
<text x="89.3" y="82.1">UART_RX</text>
<text x="109.4" y="82.1">UART2_RX</text>
<text x="253.6" y="78.3">SOL3B-</text>
<text x="274.3" y="78.3">SOL3B</text>
<text x="128.4" y="86">SOL4A</text>
<text x="209.7" y="86">SOL4A</text>
<text x="222.5" y="86">SOL4AA</text>
<text x="242.8" y="86">SOL4AA</text>
<text x="253.8" y="84.7">SOL4A+</text>
<text x="253.8" y="87.2">SOL4A-</text>
<text x="274.3" y="84.7">J10</text>
<text x="274.3" y="87.2">SOL4A</text>
<text x="74.9" y="92.5">File:</text>
<text x="80.2" y="92.5">SolenoidDriver_USB-UART.kicad_sch</text>
<text x="128.2" y="92.3">SOL4B</text>
<text x="209.7" y="92.3">SOL4B</text>
<text x="222.3" y="92.3">SOL4BA</text>
<text x="242.8" y="92.3">SOL4BA</text>
<text x="253.6" y="91">SOL4B+</text>
<text x="253.6" y="93.6">SOL4B-</text>
<text x="274.3" y="91">J11</text>
<text x="274.3" y="93.6">SOL4B</text>
<text x="87.9" y="101.2">SW_Coded</text>
<text x="90.7" y="98.7">SW3</text>
<text x="153.2" y="100.6">SOL1A</text>
<text x="154.3" y="98">D16</text>
<text x="161.2" y="98.7">R53</text>
<text x="161.9" y="101.2">80</text>
<text x="183" y="100.6">SOL3A</text>
<text x="184.1" y="98">D20</text>
<text x="191.1" y="98.7">R57</text>
<text x="191.7" y="101.2">80</text>
<text x="208.3" y="101.4">File:</text>
<text x="213.5" y="101.4">SolenoidDriver_Isolator.kicad_sch File:</text>
<text x="246.5" y="101.4">SolenoidDriver_MOSFET.kicad_sch</text>
<text x="95.6" y="105">CM</text>
<text x="95.9" y="107.5">D0</text>
<text x="109.4" y="107.5">ID0</text>
<text x="95.9" y="110.1">D1</text>
<text x="95.9" y="112.6">D2</text>
<text x="109.4" y="110.1">ID1</text>
<text x="109.4" y="112.6">ID2</text>
<text x="153.1" y="110.7">SOL1B</text>
<text x="154.3" y="108.2">D17</text>
<text x="161.2" y="108.8">R54</text>
<text x="161.9" y="111.4">80</text>
<text x="182.9" y="110.7">SOL3B</text>
<text x="184.1" y="108.2">D21</text>
<text x="191.1" y="108.8">R58</text>
<text x="191.7" y="111.4">80</text>
<text x="95.9" y="115.2">D3</text>
<text x="109.4" y="115.2">ID3</text>
<text x="240.8" y="115.8">+BATT</text>
<text x="253.5" y="115.2">+BATT</text>
<text x="86" y="125.3">LED_GRB</text>
<text x="88.8" y="122.8">U5</text>
<text x="100.3" y="125.3">R9</text>
<text x="101.5" y="121.5">GNDD</text>
<text x="153.2" y="123.4">SOL2A</text>
<text x="154.3" y="120.9">D18</text>
<text x="161.2" y="121.5">R55</text>
<text x="161.9" y="124.1">80</text>
<text x="183" y="123.4">SOL4A</text>
<text x="184.1" y="120.9">D22</text>
<text x="191.1" y="121.5">R59</text>
<text x="191.7" y="124.1">80</text>
<text x="229.8" y="121.5">BATT</text>
<text x="230.7" y="124.1">J12</text>
<text x="260.4" y="124.4">D15</text>
<text x="99.7" y="130.4">R10</text>
<text x="99.7" y="127.9">600</text>
<text x="109.4" y="131.7">LED_R</text>
<text x="154.3" y="131">D19</text>
<text x="161.2" y="131.7">R56</text>
<text x="184.1" y="131">D23</text>
<text x="191.1" y="131.7">R60</text>
<text x="241.3" y="129.1">GNDA</text>
<text x="260.4" y="126.9">LED</text>
<text x="260.4" y="131">R51</text>
<text x="99.7" y="132.9">300</text>
<text x="100.3" y="135.5">R8</text>
<text x="109.4" y="136.8">LED_G</text>
<text x="153.1" y="133.6">SOL2B</text>
<text x="161.9" y="134.2">80</text>
<text x="182.9" y="133.6">SOL4B</text>
<text x="191.7" y="134.2">80</text>
<text x="260.4" y="133.6">1.5k</text>
<text x="99.7" y="138">100</text>
<text x="109.4" y="141.8">LED_B</text>
<text x="167.5" y="143.7">GNDD</text>
<text x="197.4" y="143.7">GNDD</text>
<text x="254" y="139.9">GNDA</text>
<text x="78.6" y="148.2">GNDD</text>
<text x="107.9" y="147.1">File:</text>
<text x="113.2" y="147.1">SolenoidDriver_MCU.kicad_sch</text>
<text x="56.4" y="163.4">+5V</text>
<text x="111.8" y="162.2">H1</text>
<text x="111.8" y="164.7">MountingHole_Pad</text>
<text x="135.9" y="162.2">H2</text>
<text x="135.9" y="164.7">MountingHole_Pad</text>
<text x="27.2" y="168.5">+5V</text>
<text x="33.3" y="171">TLV1117-33</text>
<text x="38" y="168.5">U1</text>
<text x="46.6" y="168.5">+3.3V</text>
<text x="62.2" y="172.6">D1</text>
<text x="106.5" y="171">GNDD</text>
<text x="130.8" y="171">GNDA</text>
<text x="159.4" y="172.9">H5</text>
<text x="23.7" y="178.7">C1</text>
<text x="34.5" y="174.9">VI</text>
<text x="40.2" y="178.8" transform="rotate(-90 40.2 178.8)">GND</text>
<text x="41.6" y="174.9">VO</text>
<text x="52.1" y="178.7">C2</text>
<text x="61" y="179.9">R1</text>
<text x="62.2" y="175.2">LED</text>
<text x="111.8" y="174.9">H3</text>
<text x="111.8" y="177.4">MountingHole_Pad</text>
<text x="135.9" y="174.9">H4</text>
<text x="135.9" y="177.4">MountingHole_Pad</text>
<text x="159.4" y="175.5">MountingHole</text>
<text x="159.4" y="178">H6</text>
<text x="22" y="181.2">4.7u</text>
<text x="52.1" y="181.2">4.7u</text>
<text x="61" y="182.5">430</text>
<text x="106.5" y="183.7">GNDD</text>
<text x="130.8" y="183.7">GNDA</text>
<text x="159.4" y="183.1">H7</text>
<text x="159.4" y="185.6">MountingHole</text>
<text x="159.4" y="180.6">MountingHole</text>
<text x="36.7" y="188.8">GNDD</text>
<text x="55.7" y="188.8">GNDD</text>
<text x="159.4" y="188.2">H8</text>
<text x="159.4" y="190.7">MountingHole</text>
</g>
<g font-size="1.8" fill="#a90000">
<text x="41.7" y="40.7" transform="rotate(-90 41.7 40.7)">1</text>
<text x="44.2" y="40.7" transform="rotate(-90 44.2 40.7)">3</text>
<text x="46.7" y="40.7" transform="rotate(-90 46.7 40.7)">5</text>
<text x="267.9" y="37.8">1</text>
<text x="267.9" y="40.4">2</text>
<text x="267.9" y="44.2">1</text>
<text x="267.9" y="46.7">2</text>
<text x="41.7" y="49.6" transform="rotate(-90 41.7 49.6)">2</text>
<text x="44.2" y="49.6" transform="rotate(-90 44.2 49.6)">4</text>
<text x="46.7" y="49.6" transform="rotate(-90 46.7 49.6)">6</text>
<text x="267.9" y="53.1">1</text>
<text x="267.9" y="55.6">2</text>
<text x="267.9" y="59.4">1</text>
<text x="19" y="64.5">6</text>
<text x="56.4" y="60.7">1</text>
<text x="56.4" y="65.8">3</text>
<text x="64.1" y="63.2">2</text>
<text x="267.9" y="62">2</text>
<text x="19" y="69.6">4</text>
<text x="26.6" y="67.1">5</text>
<text x="267.9" y="68.3">1</text>
<text x="267.9" y="70.9">2</text>
<text x="267.9" y="74.7">1</text>
<text x="267.9" y="77.2">2</text>
<text x="267.9" y="83.6">1</text>
<text x="267.9" y="86.1">2</text>
<text x="267.9" y="89.9">1</text>
<text x="267.9" y="92.5">2</text>
<text x="100.3" y="103.9">1</text>
<text x="100.3" y="106.4">2</text>
<text x="100.3" y="109">3</text>
<text x="100.3" y="111.5">4</text>
<text x="100.3" y="114">5</text>
<text x="240" y="122.9">1</text>
<text x="240" y="120.4">2</text>
<text x="85.7" y="130.6">5</text>
<text x="93.3" y="130.6">2</text>
<text x="85.7" y="135.6">4</text>
<text x="93.3" y="135.6">3</text>
<text x="85.7" y="140.7">6</text>
<text x="93.3" y="140.7">1</text>
<text x="32.3" y="173.7">3</text>
<text x="45" y="173.7">2</text>
<text x="39.1" y="181" transform="rotate(-90 39.1 181)">1</text>
</g>
</svg>
